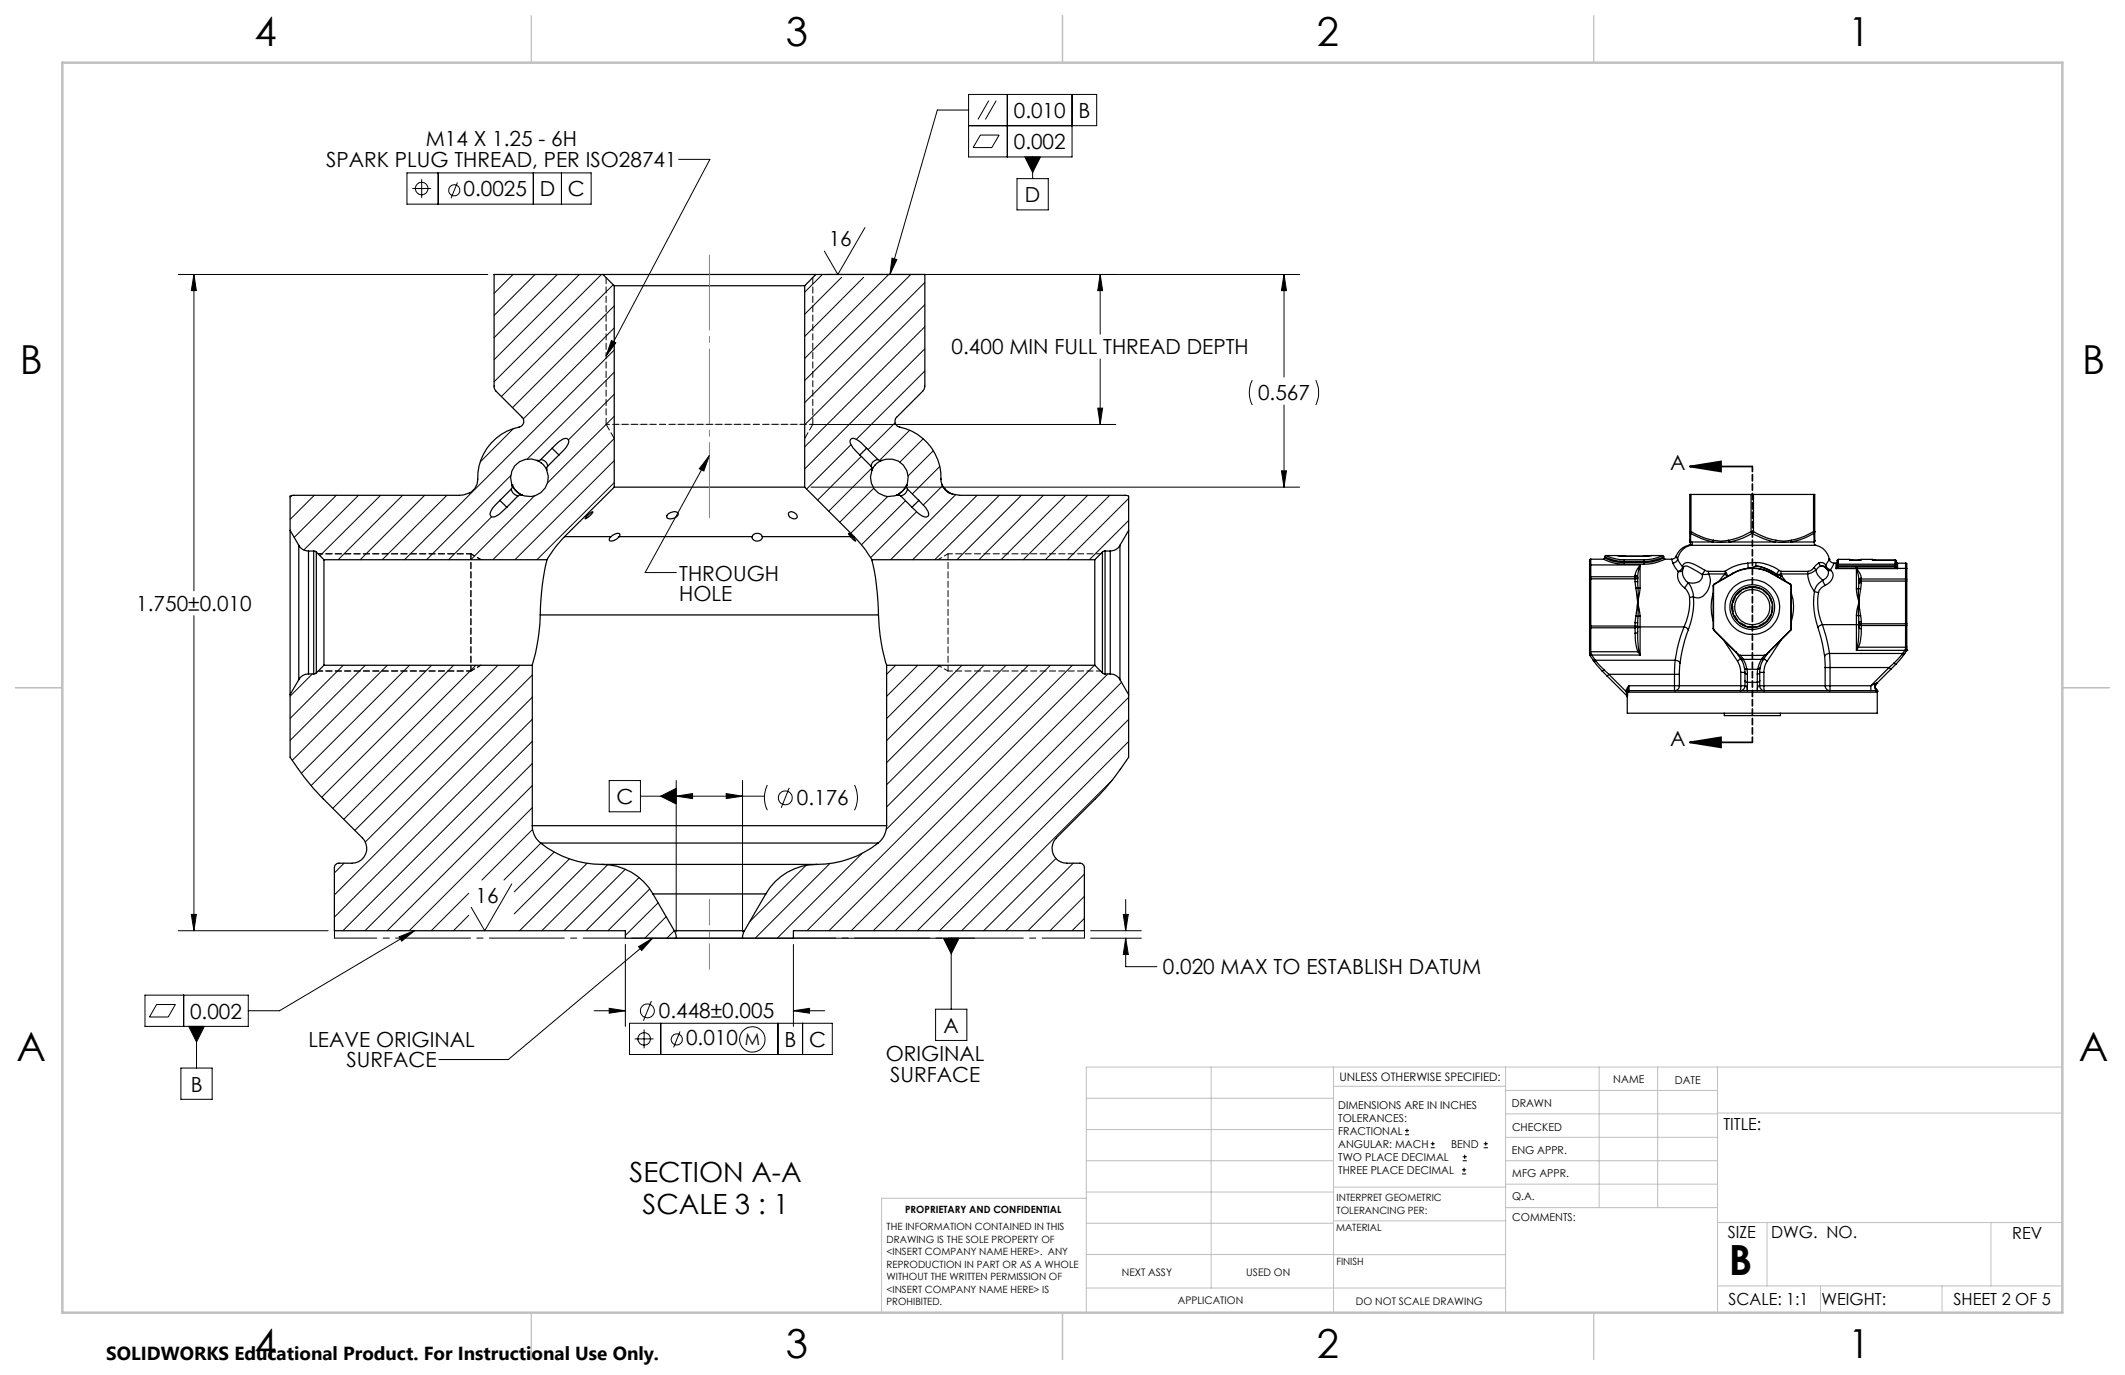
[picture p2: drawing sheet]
<svg xmlns="http://www.w3.org/2000/svg" width="432mm" height="279mm" viewBox="0 0 432 279" stroke-linecap="round" stroke-linejoin="round" font-family="sans-serif">
<g fill="none" stroke="#000" stroke-width=".25">
<path d="M122.5 55.8h-22.1v22.9l.3 .7 5.4 5.4a1.17 1.17 0 0 1 .3 1.2 1.17 1.17 0 0 1-.9 .8 10.5 10.5 0 0 0-8.4 10.6 3.4 3.4 0 0 1-3.8 3.2l-34 .1-.4 .1v7M122.5 55.8h43.3M122.5 55.8l2.3 2.3M124.8 58.1h38.7M124.8 58.1v40.9M163.5 58.1v40.9M165.8 55.8h22.1v22.9l-.3 .7-5.4 5.4a1.17 1.17 0 0 0-.3 1.2 1.17 1.17 0 0 0 .9 .8 10.5 10.5 0 0 1 8.4 10.6M165.8 55.8l-2.3 2.3M103.9 99.4a1.59 1.59 0 0 0 1.4 1.4M103.9 99.4l-2.3 2.3M104.1 98.6a4.1 4.1 0 0 0 2 2l-.4-.1M104.1 98.6v.3"/>
<path d="M104.1 98.6v.5l-.2 .3M104.1 98.6h.1M104.1 98.7l.1 .1M104.2 99a4.7 4.7 0 0 0 1.9 1.6M109.5 93.6h-.4a4 4 0 0 1 2 1.9v-.4M109.9 93.4l-.5 .2a4 4 0 0 0-5.6 3.4l.3 1.6M109.9 93.4a1.5 1.5 0 0 1 1.4 1.4M111.3 94.8l-.2 .6a3.9 3.9 0 0 1-.7 4.3 3.9 3.9 0 0 1-4.3 .9M112.2 91.1l1.4 1.4M112.2 91.1l.1-.1a5 5 0 0 1 2.7-1.9l.5 .3a1.37 1.37 0 0 1-.5 1.5l-1.4 1.6M112.2 91.1l-2.3 2.3M113.6 92.5l-2.3 2.3"/>
<path d="M124.8 99h38.7M124.8 99l-10.1 10M163.5 99l10.1 10M174.7 92.5l2.3 2.3M176.1 91.1l-1.4 1.4M176.1 91.1a4.6 4.6 0 0 0-2.9-2h-.2a.73 .73 0 0 0-.1 1.1l.4 .8 1.4 1.5M176.1 91.1l2.3 2.3M177 94.8l.2 .4a4.1 4.1 0 0 0 3.1 5.7l1.9-.3M178.4 93.4a1.45 1.45 0 0 0-1.4 1.4M178.4 93.4l.6 .2a3.9 3.9 0 0 1 4.3 .7 3.9 3.9 0 0 1 1 4.3M178.7 93.6h.5a3.4 3.4 0 0 0-2 1.9v-.5M184.1 98.9a4.6 4.6 0 0 1-1.9 1.7"/>
<path d="M184.2 98.9v-.3a3.9 3.9 0 0 1-2 2M184.3 98.6l-.1 .3 .2 .5M184.3 98.6h-.1M184.4 99.4a1.62 1.62 0 0 1-1.4 1.4M184.4 99.4l2.3 2.3M191.2 97.4a3.1 3.1 0 0 0 1.7 2.8M191.2 97.4h.1M191.4 98.4l.7 1M192 99.3l.1 .1M192.1 99.4l.8 .8M192.5 99.9l1.1 .5M58.9 107.8v33.3"/>
<path d="M58.9 107.8l1.8 3M60.7 110.8a2.23 2.23 0 0 0 2 1.2M60.7 110.8v27.3M62.7 112v24.9M62.7 112h1M63.7 112l.6 .2M63.7 112v24.9M64.3 112.2v24.5M64.3 112.2l1.5 1.5M65.8 113.7v21.5M65.8 113.7h45.3M101.6 101.7l1.4 1.4"/>
<path d="M101.6 101.7a4.6 4.6 0 0 0-2 2.9l.2 .3a.88 .88 0 0 0 1 0l.7-.4 1.5-1.4M105.3 100.8l-2.3 2.3M106.1 100.6l-.4-.1-.4 .3M111.1 113.7a51.5 51.5 0 0 0-1.3 11.3M114.7 109h9.4M114.7 109a23.4 23.4 0 0 0-3.6 4.7M119.5 104.6l.9-.6a2.44 2.44 0 0 1-1.5 1.4zM124.1 109l-.3 .5v.3a1.72 1.72 0 0 0 2-.8M124.1 109l.8-.5a.7 .7 0 0 1 1.1 .1l-.2 .4M125.8 109h27M135.8 104.4l.4-.2a1.06 1.06 0 0 1 1.6 .2 1.56 1.56 0 0 1-2.3 .8v-.4zM152.8 109a1.05 1.05 0 0 0 1.1 1 1.05 1.05 0 0 0 1-1"/>
<path d="M152.8 109a1.14 1.14 0 0 1 1.1-.6 1.14 1.14 0 0 1 1 .6M154.9 109h17.9M160.3 104.1a1.16 1.16 0 0 1 1.7 1 1.01 1.01 0 0 1-1.2 .1 1.01 1.01 0 0 1-.5-1.1zM172.8 109l1 1-.6-1M172.8 109l-.4-.6 .8 .6M173.2 109h.4M173.6 109a23.4 23.4 0 0 1 3.6 4.7M177.2 113.7a47.2 47.2 0 0 1 1.3 11.3M177.2 113.7h45.3M182.2 100.6h.5M182.2 100.6h.5l.3 .2M183 100.8l2.3 2.3"/>
<path d="M186.7 101.7l-1.4 1.4M186.7 101.7h.1a4.9 4.9 0 0 1 1.9 2.9l-.1 .3a.91 .91 0 0 1-1.1 0l-.6-.4-1.6-1.4M192.9 100.2l2.1 .4 34 .1 .3 .1v7M222.5 113.7v21.5M224 112.2v24.5M224 112.2l-1.5 1.5M224.5 112l-.5 .2M224.5 112v24.9M224.5 112h1.1M225.6 112v24.9M227.6 110.8a2.23 2.23 0 0 1-2 1.2M227.6 110.8v27.3"/>
<path d="M229.3 107.8v33.3M229.3 107.8l-1.7 3M323 117.6h.3M323 117.2v.4M323 114.9v2.3M323 117.6v9.6M323.3 113.6l-.3 .1v1.2M323.3 117.2h-.3M323.3 117.2v.4M323.3 114.8l-.3 .1M323.3 113.6v1.2M323.3 113.6h2.5"/>
<path d="M323.3 114.8h10M323.3 114.8v2.4M323.3 117.6v9.6M323.3 117.6h8.9M323.3 117.2h8.9M325.8 113.6l.1 .1a10.1 10.1 0 0 0 4.2 1M326.1 113.1v.3M326.1 113.4l-.3 .2M326.1 113.1v.1a9.6 9.6 0 0 0 4 .9M326.1 113.4a9.1 9.1 0 0 0 4 .9M326.3 112.9l-.2 .2M326.3 112.9h.1a7.7 7.7 0 0 0 3.7 .8"/>
<path d="M326.3 112.9h2.3M328.6 112.9l1.5 .1zM329.8 113h.3M330.1 113.7v.4M330.1 114.3v.4M330.1 113h.1M330.1 113h4.1M330.1 114.7h4M330.1 114.1v.2M330.1 113.7h4M330.1 114.1h4M330.1 114.3h4"/>
<path d="M332.2 118.2l.2 1.4M332.2 118.2h.6M332.2 117.2h.3a.23 .23 0 0 1 .2 .1 .23 .23 0 0 1 0 .3h-.5M332.2 117.2v.4M332.2 116.9l.4 .1 .2 .3M332.2 116.9v.3M332.2 117.6v.6M332.4 119.6l.4 2.8M332.8 119.5v2.9M332.8 119.5h.5M332.8 119.5l-.4 .1M333.3 119.5l-.5 2.9"/>
<path d="M333.3 114.8v4.7M333.3 114.8a4.1 4.1 0 0 0-1.1 2.1M333.3 114.8a9.3 9.3 0 0 0-.5 4.7M334.1 113.7v.4M334.1 114.3v.4M334.1 113h.1M334.1 114.1v.2M335.6 112.9l-1.6 .1M335.6 112.9l-1.5 .1M335.6 112.9h2.2M337.8 112.9l.3 .2M337.8 112.9h-.1a8.5 8.5 0 0 1-3.6 .8"/>
<path d="M338.1 113.1v.3M338.1 113.4l.2 .2M338.1 113.1l-.1 .1a9.5 9.5 0 0 1-3.9 .9M338.1 113.4a8.4 8.4 0 0 1-4 .9M338.3 113.6l-.1 .1a10 10 0 0 1-4.1 1M338.3 113.6h1.4M339.7 113.7l.2 .7M339.9 114.4l1.1 1.7M340.6 113l-.3 .4-.6 .2M340.6 113l.3 .7M340.9 113.7l1 1.4M340.9 113.7a1.01 1.01 0 0 1-1 .7"/>
<path d="M341 116.1a2.86 2.86 0 0 0 1.3 3.4M341.9 115.1a1.16 1.16 0 0 1 1.7-.7l2.8 1.5M341.9 115.1a1.29 1.29 0 0 1-.9 1M341.9 115.1l.1 .4M341.9 115.9l-.4 .2h-.5M342.3 119.5l.8 1.1 .2 .8M342.9 118.4a4.1 4.1 0 0 1 1.2 2.8M342.9 118.4l-.6 1.1M343.2 110.8a3.5 3.5 0 0 0-2.6 2.2M343.2 110.8h.4M343.4 109.8v.4M343.4 108h.2"/>
<path d="M343.4 108l.2 .4M343.4 108v1.8M343.4 109.8l.1 .3M343.4 110.2a.38 .38 0 0 1-.2 .6M343.5 110.1h.2M343.5 110.1l-.1 .1M343.6 110.8a3.4 3.4 0 0 0-2.7 2.9M343.6 108.4a13.9 13.9 0 0 0 4.6 1.7M343.6 108.4l-.1 1.7M343.6 110.8h25.4M343.6 108l2.9 1.4 1.7 .4M343.6 108v.4"/>
<path d="M343.6 100.5h-.2v7.5M343.6 100.5h12.2M343.6 100.5v7.5M343.7 110.1a.4 .4 0 0 1-.1 .7M343.7 110.1h4.5M345.9 116.7l-2.6-1.5a.75 .75 0 0 0-.9-.2 .75 .75 0 0 0-.5 .7 2.5 2.5 0 0 0 1 2.7M345.9 116.7a1.44 1.44 0 0 1-1.7 1.8l-1.3-.1M346.4 115.9l.7 .2M346.4 115.9l-.5 .8M347.1 116.1h3.4M347.1 116.1l.1 .5M347.2 116.6a3.7 3.7 0 0 1-1.8 4.9h-.8l-.5-.3"/>
<path d="M347.2 116.6h3.4M347.2 116.6l-1.3 .1M348.1 119.1h.1M348.1 119.1v8.6M348.2 109.8a6.9 6.9 0 0 0 3.1 0M348.2 109.8v.3M348.2 110.1h3.2M348.2 119.1v8.6M348.4 118.6l-.3 .5M348.4 118.6v.1M348.4 118.7l-.2 .4M350.5 116.1l.1 .5"/>
<path d="M350.5 116.1l.4 .5 .1 .5M350.6 116.6l-1.3 1.5M350.6 116.6l.3 .6M351.3 109.8l.1 .3M351.4 110.1h9.4M352.1 116.5v.1M352.1 116.5a7.9 7.9 0 0 1 7.9 0M352.1 116.5l-3.7 2.1M352.1 116.6a7.8 7.8 0 0 1 7.9 0M352.1 116.6l-3.7 2.1M355.1 114.4l.1 1.1 1.6-.5M355.1 114.4a9.2 9.2 0 0 0-4.6 1.7"/>
<path d="M355.8 108h.5M355.8 100.5h.5M355.8 108l.3 .4M355.8 108a13 13 0 0 1-4.5 1.8M355.8 100.5v7.5M356.1 108.4a13.3 13.3 0 0 1-4.7 1.7M356.1 108.4l.4 .3a14.8 14.8 0 0 0 4.3 1.4M356.3 108l-.2 .4M356.3 108l2.9 1.4 1.7 .4M356.3 100.5v7.5M356.3 100.5h12.2M356.8 114.3l-1.7 .1"/>
<path d="M356.8 114.3v.7M356.8 114.3a8.9 8.9 0 0 1 4.8 1.6M356.8 115l2.4 .7 1.9 1.1M356.8 115a8.6 8.6 0 0 1 4.3 1.8M360 116.6l3.7 2.1M360 116.5v.1M360 116.5l3.7 2.1M360.8 110.1h3.2M360.9 109.8l-.1 .3M360.9 109.8a6.9 6.9 0 0 0 3.1 0M361.1 116.8h.1M361.1 116.8l.9 .2"/>
<path d="M361.1 116.8l.2 .4M361.6 115.9l-.4 .4-.1 .5M361.6 115.9l.4 .2M361.9 116.6h5.4M361.9 116.6l-.8 .2M361.9 116.6l.1 .4M362 116.1h5.4M362 116.1l-.1 .5M362 117h.1M362 117l-.3 .4M362 117l.8 1.1M363.7 118.7l.2 .4"/>
<path d="M363.7 118.6v.1M363.7 118.6l.3 .5M363.9 119.1h.1M363.9 119.1v8.6M364 110.1h4.6M364 109.8v.3M364 119.1v8.6M367.3 116.6l.4 1.9 1 1.7M367.4 116.1l-.1 .5M368.5 108a13 13 0 0 1-4.5 1.8M368.5 108l.1 .4M368.5 108h.3"/>
<path d="M368.5 100.5h.3v7.5M368.5 100.5v7.5M368.6 108.4a13.5 13.5 0 0 1-4.6 1.7M368.6 108.4v1.7M368.6 115.3l-.6 .6-.6 .2M368.6 115.3l.4 .5M368.6 110.1l.1 .1M368.7 110.2a.41 .41 0 0 0 .3 .6M368.8 109.8l-.1 .4M368.8 108l-.2 .4M368.8 108v1.8M368.8 109.8l-.2 .3"/>
<path d="M369 110.8a3.4 3.4 0 0 1 2.7 2.8M369 115.8l-.8 .5-.9 .3M369 115.8a2.43 2.43 0 0 0 1.4 2.1M369.6 114.4a1.09 1.09 0 0 1 1.4 .4M369.6 114.4l-1 .9M369.6 114.4l.3 .6M369.9 115a1.45 1.45 0 0 1 1.6 1.3 1.45 1.45 0 0 1-1.1 1.6M369.9 115l-.9 .8M369.9 115a.76 .76 0 0 1 1.1 .4M370.4 117.9l-1.1 1-.6 1.3M370.4 117.9l.4 1.1M370.8 119a1.92 1.92 0 0 0-1.3 1.4"/>
<path d="M371 114.8a1.34 1.34 0 0 0 .9 1M371 114.8l.1 .6M371.1 115.4l.1 .1M371.1 115.5l.3 .2 .5 .1M371.4 115.8l.2 .2 .5-.1M371.7 113.6h.1M371.7 113.6l-.7 1.2M371.7 113.6l.3 .6 .7 .2M371.9 115.8l.2 .1M372.1 115.9a1.78 1.78 0 0 1-.7 2.7l-.6 .4M372.7 114.4l-.8 1.4M372.7 114.4h.4"/>
<path d="M373.1 114.4v1.1M373.3 114.2l-.2 .2M373.3 114.9l.3 .1M373.3 115.1l.3 .1M373.3 115.1l-.2 .4M373.3 114.9v.2M373.6 113.7l-.3 .2v1M373.6 114.7v.3M373.6 114.7l-.3 .2M373.6 115.2l-.5 .3M373.6 113.7v1M373.6 113.7h2.2"/>
<path d="M373.6 114.7h11.5M373.6 115h11.5M373.6 115v.2M373.6 115.2h11.5M375.8 113.7l.5 .1M375.8 113.7l.2 .1M375.8 113.7h.1M376.3 113.8h.1M376.3 113.8h1.4M377.2 119.7l.5 2.7M377.2 115.5v4.2M377.2 115.5h.1"/>
<path d="M377.2 115.5l.4 1.2 .1 1.2M377.2 115.2h.1M377.2 115.2v.3M377.2 115.2v.2M377.2 115.4v.1M377.2 115.4h.1M377.3 115.5a3.6 3.6 0 0 1 .9 2M377.3 115.4v.1M377.6 119.6l-.4 .1M377.6 119.6l.1 2.8M377.6 119.6l.5 .1M377.7 113.8h.1"/>
<path d="M377.7 118.4h.5M377.7 117.9l-.1 1.7M378.1 119.7l-.4 2.7M378.2 113.7l-.5 .1M378.2 113.7l-.2 .1M378.2 113.7h.1M378.2 113.7h2.2M378.2 118.4l-.1 1.3M378.2 117.7h-.2a.21 .21 0 0 0-.2 .1 .21 .21 0 0 0 .1 .3h.3M378.2 117.7v.4M378.2 117.5h-.3l-.2 .4M378.2 117.5v.2"/>
<path d="M378.2 118.1v.3M378.2 118.1h9M378.2 117.7h9M380.4 113.7l.5 .1M380.4 113.7l.2 .1M380.4 113.7h.1M380.9 113.8h.1M380.9 113.8h4.2M385.1 113.8l.2 .2v.9M385.1 114.7v.3M385.1 114.7l.2 .2M385.1 115.2h.1"/>
<path d="M385.1 115.2l.4 .3M385.1 113.8v.9M385.1 113.8h.1M385.1 115v.2M385.3 114.9l-.2 .1M385.3 115.1l-.2 .1M385.3 115.1l.2 .4M385.3 114.3l.3 .2M385.3 114.9v.2M385.3 114.4h1.9M385.5 115.5h.1M385.5 114.5h.1"/>
<path d="M385.6 114.5v1M385.6 115.5h.1M387.2 114.4l.3 .1v1M387.2 118.1h.3M387.2 117.7v.4M387.2 117.7h.3M387.2 115.5h.3M387.2 114.4v1.1M387.2 115.5h-14.1M387.2 115.5v2.2M387.2 118.1v8.7M387.5 117.7v.4"/>
<path d="M387.5 115.5v2.2M387.5 118.1v8.7M60.7 138.1l-1.8 3M62.7 136.9a2.23 2.23 0 0 0-2 1.2M62.7 136.9h1M64.3 136.7l-.6 .2M65.8 135.2h42.4M65.8 135.2l-1.5 1.5M108.2 135.2v32.6M109.8 125h68.7M109.8 125a41 41 0 0 1-1.6 10.2M178.5 125a36.4 36.4 0 0 0 1.7 10.2"/>
<path d="M180.2 135.2h42.3M180.2 135.2v32.6M222.5 135.2l1.5 1.5M224 136.7l.5 .2M224.5 136.9h1.1M225.6 136.9a2.23 2.23 0 0 1 2 1.2M227.6 138.1l1.7 3M323 127.2h.3M323 127.5l.3 .1M323 127.2v.3M323 132.4h.3M323 132.9h.3"/>
<path d="M323 132.4v.5M323 133.1h.4M323 133v.1M323 132.9v.1M323 133.1h.1M323 127.5v4.9M323 133.1l.7 1.1M323.3 127.2v.4M323.3 132.9l.1 .2M323.3 132.4v.5M323.3 132.9l-.3 .1M323.3 127.2h8.9"/>
<path d="M323.3 127.6v4.8M323.3 127.6h8.9M323.3 132.4h9.5M323.4 133.1l.8 1.1M323.4 133.1h9.9M323.7 134.2h.5M323.7 134.2l.2 .2M323.9 134.4l1.7 2M324.2 134.2l.1 .1M324.2 134.2h16.2M324.3 134.3l-.4 .1M324.3 134.3l1.6 1.8"/>
<path d="M325.6 136.4l1 1M325.9 136.1l-.3 .3M325.9 136.1l1 .9M326.6 137.4l4 4M326.9 137l-.3 .4M326.9 137h13.4M326.9 137l3.5 3.5M331 139.3l.1 1M331 139.3l-.3 1.1M331 139.3l-.6 1.1M331 139.3h9.3M332.2 127.2h.6l-.2 .3-.4 .1"/>
<path d="M332.2 127.2v.4M332.2 126.5h.6M332.2 128.7l.2 1.8 .4 1.9M332.2 126.5v.7M332.2 127.6v1.1M332.4 125.2l.4 .1M332.4 125.2l-.2 1.3M332.8 122.4l-.4 2.8M332.8 122.4v2.9M332.8 122.4l.5 2.8M332.8 128.3l-.2 .3-.4 .1M332.8 128.3v1.6l.3 2.5"/>
<path d="M332.8 126.5v1.8M332.8 125.3v1.2M332.8 132.4l.5 .7M333.1 132.4h-.3M333.1 132.4l.2 .7M333.3 125.2l-.5 .1M333.3 125.2v2.2M333.3 127.4l-.5 .1v.2M333.3 127.4h8.9M333.3 127.4v5.7M340.3 137h.9M340.3 139.3v1"/>
<path d="M340.3 139.3h.9M340.3 137v2.3M340.4 134.2a1.07 1.07 0 0 1 1 .5M340.4 134.2l-.1 2.8M341.2 139.3h12.5M341.2 139.3a.96 .96 0 0 1-.9 1M341.2 137v2.3M341.4 134.7l-.2 2.3M342.2 127.4l.5 .2 .4 .4M342.2 127.4l-1.1 3.3-.7 3.5M343.1 128l-.8 2.1-.9 4.6M343.3 121.4a11.8 11.8 0 0 1-1.1 6"/>
<path d="M344.1 121.2a14.7 14.7 0 0 1-1 6.8M344.1 121.2l-.8 .2M348.1 127.7h.1M348.1 127.7l.2 .4M348.1 120.5l-.2 .7a9.7 9.7 0 0 0 .2 5M348.2 127.7l.1 .4M348.3 128.1l4.4 4.4M348.3 128.1h.1M350.2 130l2.9 4.3M352.7 132.5l.4 .5M352.7 132.5l.4 .4M352.7 132.5h.1"/>
<path d="M353.1 134.3a4.4 4.4 0 0 1 .6 2.3M353.1 133h.1M353.1 132.9h.1M353.1 133l.1 .2M353.1 132.9l.1 .1M353.2 133l.4 .2M353.2 133.2h.4M353.2 133.2l.5 .6M353.6 133.2h4.9M353.7 133.8h.4M353.7 133.8l.1 .2M353.7 133.8l-.6 .5"/>
<path d="M353.7 133.2l.4 .6M353.7 139.3l-.1 1a.96 .96 0 0 0 1-1M353.7 136.6h.9M353.7 139.3h.9M353.7 136.6v2.7M353.8 134h.4M353.8 134l.5 .9 .2 .8M354.1 133.8l.1 .2M354.2 134l.5 1 .3 1M354.2 134h3.7M354.5 135.7l.5 .3M354.5 135.7l.1 .9"/>
<path d="M354.6 136.6l.2 .3 .3 .1M354.6 138.3l.1 .2 .4 .1M354.6 138.3v1M354.6 136.6v1.7M355 136l.1 1M355 136h2.2M355.1 138.6v1.7l-.1-.1a.57 .57 0 0 0-.4-.9M355.1 138.6h2M355.1 137v1.6M357.1 138.6v1.7v-.1a.65 .65 0 0 1 .4-.9h.1M357.1 137v1.6M357.2 136l-.1 1"/>
<path d="M357.6 136.6l-.2 .3-.3 .1M357.6 138.3l-.2 .2-.3 .1M357.6 139.3a.96 .96 0 0 0 1 1l-.2-1M357.6 138.3v1M357.6 136.6h.8M357.6 139.3h.8M357.6 136.6v1.7M357.6 135.7l-.1 .2-.3 .1M357.6 135.7v.9M357.9 134h.5M357.9 134l-.7 2M358.1 133.8h.4"/>
<path d="M358.1 133.8l-.2 .2M358.4 134l-.5 .8-.3 .9M358.4 139.3h12.5M358.4 136.6v2.7M358.5 133.8l-.1 .2M358.5 133.8l.6 .5M358.5 133.2h.4M358.5 133.2h.1M358.5 133.2l-.4 .6M358.9 133.2l-.4 .6M358.9 133l-.4 .2M359 132.9l.1 .1"/>
<path d="M359 132.9l-.1 .1M359.1 133h-.2M359.1 133l-.2 .2M359.1 134.3a4.2 4.2 0 0 0-.7 2.3M359.4 132.5l-.4 .4M359.4 132.5h.1M359.4 132.5l-.3 .5M361.9 130l-2.8 4.3M363.8 128.1h.1M363.8 128.1l-4.4 4.4M363.9 128.1l-4.5 4.4M363.9 127.7l-.1 .4"/>
<path d="M363.9 127.7h.1M364 127.7l-.1 .4M364 120.5a8.9 8.9 0 0 1 0 5.7M368.7 120.2a15.6 15.6 0 0 0 .7 7.3M368.7 120.2l.8 .2M369.4 127.5l.9 3.5 .5 2.3M369.5 120.4a10.9 10.9 0 0 0 .8 6.5M370.3 126.9l-.6 .2-.3 .4M370.3 126.9l.7 2.3 .8 3.6M370.3 126.9h6.9M370.8 133.3l.1 2.3M370.9 139.3a.86 .86 0 0 0 1 1v-1"/>
<path d="M370.9 135.6h1M370.9 139.3h1M370.9 135.6v3.7M371.8 132.8a.97 .97 0 0 0-1 .5M371.8 132.8l.1 2.8M371.8 132.8h14.8M371.9 135.6h12M371.9 139.3h8.3M371.9 135.6v3.7M377.2 125.1h.4M377.2 125.1v1.8M377.2 126.9l.4 .1 .1 .2"/>
<path d="M377.2 126.9v5.3M377.2 132.2h9.9M377.4 131.4l.2 .1M377.4 131.4l-.2 .8M377.6 131.5h9.6M377.6 131.5l-.4 .7M377.6 125.1l.1 1.3M377.7 122.4l-.5 2.7M377.7 122.4l-.1 2.7M377.7 122.4l.4 2.7M377.7 126.4h.5M377.7 127.4l.2 .3 .3 .1"/>
<path d="M377.7 127.4v2l-.3 2M377.7 126.4v1M378.1 125.1h-.5M378.1 125.1l.1 1.3M378.2 126.8h-.5l.2 .2 .3 .1M378.2 126.8v.3M378.2 127.8l-.1 2.2-.5 1.5M378.2 126.4v.4M378.2 127.1v.7M378.2 126.8h9M378.2 127.1h9M380.2 139.3v1"/>
<path d="M381 139l-.8 .3M381 139v.7l.2 .5M381.4 138.9a1.02 1.02 0 0 0 0 1.4M381.4 138.9l-.4 .1M381.4 138.9a.94 .94 0 0 0 0 1.4M381.4 138.9h.1M383.9 135.6l.3 .4M383.9 135.6l-3.7 3.7M384.2 136l-2.8 2.9M384.9 134.7l-1 .9M384.9 134.7l.3 .3M385.2 135l-1 1"/>
<path d="M386.5 133l-1.6 1.7M386.5 133h.4M386.6 132.8h.4M386.6 132.8l-.1 .2M386.9 133l-1.7 2M387 132.8l-.1 .2M387.1 132.2h.4M387.1 132.2l-.5 .6M387.2 126.8h.3M387.2 126.8v.3M387.2 131.5v.5M387.2 132l-.1 .2"/>
<path d="M387.2 132h.3M387.2 127.1v4.4M387.5 127l-.3 .1M387.5 126.8v.2M387.5 131.4l-.3 .1M387.5 131.9l-.3 .1M387.5 131.4v.5M387.5 131.9v.1M387.5 132v.2M387.5 132.2h.1M387.5 127v4.4M387.5 132.2l-.5 .6"/>
<path d="M58.9 141.1v12.8a54.2 54.2 0 0 0 6.8 8.4l8 8a3 3 0 0 1 .6 3.2 3 3 0 0 1-2.8 1.9h-2.6a.97 .97 0 0 0-1 .9v12.8h59.2v1.5h10.3M229.3 141.1v12.8a49.2 49.2 0 0 1-6.7 8.4l-8 8a3 3 0 0 0-.6 3.3 3 3 0 0 0 2.8 1.8h2.6a.97 .97 0 0 1 .9 .9v12.8h-59.1v1.5h-10.3M330.4 140.5l.2 .9M330.4 140.5h.3M330.4 140.4h.3M330.4 140.4v.1M330.6 141.4l.1 .2M330.7 141.6h.1M330.7 140.4l.1 .3M330.7 140.5v1.1M330.7 140.4v.1M330.8 140.7h50.6"/>
<path d="M331.1 140.3l-.3 .4M331.1 140.3h50M350.4 144.9v.5h11.4v-.5M381.1 140.3l.3 .4M381.2 140.2l-.1 .1M381.2 140.2v.1M381.2 140.3l.2 .2M381.2 140.3h.2M381.4 140.3l.1 .2M381.4 140.3v.2M381.4 140.3h.1M381.4 140.5v.2"/>
<path d="M381.4 140.5h.1M381.5 140.5v4.4h-50.8v-3.3M381.5 140.5h.1M108.2 167.8h72M108.2 167.8a4.4 4.4 0 0 0 1.7 3.5M109.9 171.3a20.2 20.2 0 0 0 12.4 4.3M109.9 171.3h68.5M122.3 175.6a11.8 11.8 0 0 1 10.4 6M122.3 175.6h43.7M166 175.6a11.8 11.8 0 0 0-10.4 6M178.4 171.3a20.2 20.2 0 0 1-12.4 4.3M180.2 167.8a4.6 4.6 0 0 1-1.8 3.5"/>
<path d="M132.7 181.6h22.9M132.7 181.6l4.3 7.5M137 189.1l.3 .8 .1 .7M137 189.1h14.3M137.4 190.6h13.5M151.3 189.1l-.4 .9v.6M155.6 181.6l-4.3 7.5"/>
<circle cx="356.1" cy="123.4" r="4.5"/>
<circle cx="356.1" cy="123.4" r="4.2"/>
<circle cx="356.1" cy="123.4" r="4.1"/>
<circle cx="356.1" cy="123.4" r="5.6"/>
<circle cx="356.1" cy="123.4" r="3.6"/>
</g>
<g fill="none" stroke="#000" stroke-width=".2">
<path d="M204.7 19.2v12.7M217.8 19.2v12.7h-21v-12.7h26v6.3h-26M82.7 35.1h37.4v6.4h-37.4zM83.8 38.3h3.8M85.7 36.4v3.8M89 35.1v6.4M93 37.1l-1.3 3.2M108.4 35.1v6.4M114.1 35.1v6.4M137.9 32.4h6.4l-21.1 40M196.8 22.4h-6.3l-9.7 33.4M199.2 27.4h3.8l-1.5 2.6h-3.8z"/>
<path d="M200.9 20.5l-2.2 3.8M202.4 20.5l-2.2 3.8M206.7 36.3h6.3v6.4h-6.3zM208.2 31.9h3.2l-1.6 3.2zM209.8 31.9v4.4M36.2 55.8h62.9M39.4 55.8l.5 3.3h-1zM39.4 55.8v64.3M104.2 55.8l-3.8 3.8M108.7 55.8l-8.3 8.3M113.2 55.8l-12.8 12.8M117.7 55.8l-17.3 17.3"/>
<path d="M122.2 55.8l-21.8 21.8M124.6 57.9l-22.7 22.7M167 55.9l-3.5 3.5M167.9 55.8h96.2M171 56.3l-7.5 7.6M175.5 56.3l-12 12.1M175.8 46.2l-5.5 9.6-2.8-4.8M180.6 55.8l-17.1 17M181.3 52.5l.9 .2-1.4 3.1zM185.1 55.8l-21.6 21.5M187.9 57.4l-24.4 24.4M223.6 55.8v12.1"/>
<path d="M223.6 55.8l.4 3.3h-.9zM260.9 55.8v20.8M260.9 55.8l.5 3.3h-1zM124.2 69.2l.9 .5-1.9 2.7zM124.8 71.1l-42.6 42.6M124.8 62.2l-20.7 20.6M124.8 66.6l-18.5 18.5M124.8 75.6l-17.7 17.7M187.9 61.9l-24.4 24.4M187.9 66.4l-24.4 24.4M187.9 70.9l-24.4 24.4M187.9 75.4l-13.9 13.9"/>
<path d="M223.6 73v13.3M254.5 77.3a5.6 5.6 0 0 0 0 5M267.4 77.3a5.9 5.9 0 0 1 0 5M103.8 96.6l-17.1 17.1M104.4 87.1l-6.8 6.8M124.8 80.1l-9.3 9.3M124.8 84.6l-13.6 13.6M124.8 89.1l-24.6 24.6M124.8 93.6l-20.2 20.1M124.8 98.1l-15.7 15.6M144.1 92.6l-13 23.7h6.3M144.1 92.6l-1.1 3.1-.9-.5z"/>
<path d="M164.8 86.3h61.9M164.8 99h99.3M172.9 90.3l-9 9.1M175 92.7l-8.9 8.9M177.2 95.1l-8.8 8.8M177.6 99.2l-7 6.9M181.9 85.9l-5.5 5.5M184.9 87.4l-6.2 6.2M187.6 89.1l-4.8 4.8M189.7 91.6l-5.2 5.1M191 94.8l-5.6 5.6M191.5 98.7l-3.9 3.9"/>
<path d="M223.1 82.9h.9l-.4 3.4zM260.4 95.7h1l-.5 3.3zM260.9 82.3v16.7M59.3 100.7l-.4 .4M63.9 100.6l-5 5M68.3 100.6l-8.5 8.6M72.8 100.6l-11.1 11.2M77.3 100.6l-12.3 12.3M81.8 100.6l-13.1 13.1M86.3 100.6l-13.1 13.1M90.8 100.6l-13.1 13.1M99.9 105l-8.7 8.7"/>
<path d="M108.7 100.7l-13 13M180.4 100.9l-7.5 7.5M184 101.7l-9 9M186.3 104l-9.4 9.3M194.2 100.5l-13.2 13.2M198.5 100.6l-13 13.1M203.1 100.6l-13.2 13.1M207.5 100.6l-13 13.1M212 100.6l-13.1 13.1M216.5 100.6l-13.1 13.1M221 100.6l-13.1 13.1M225.5 100.6l-13.1 13.1"/>
<path d="M229.3 101.3l-12.4 12.4M229.3 105.8l-7.9 7.9M39.4 125.1v64M63.5 136.9l-4.6 4.6M69.7 135.2l-10.8 10.8M74.2 135.2l-15.3 15.3M78.7 135.2l-19.3 19.3M83.2 135.2l-22 21.9M87.7 135.2l-24.5 24.4M92.2 135.2l-26.8 26.8M96.7 135.2l-29.1 29.1M101.2 135.2l-31.4 31.3"/>
<path d="M105.7 135.2l-33.6 33.5M108.2 137.2l-34 33.9M182 135.2l-1.8 1.8M186.5 135.2l-6.3 6.3M191 135.2l-10.8 10.8M195.5 135.2l-15.3 15.3M200 135.2l-19.8 19.8M204.4 135.2l-24.2 24.3M209 135.2l-28.8 28.8M213.4 135.2l-33.3 33.3M217.9 135.2l-53.9 53.9M222.4 135.2l-53.9 53.9"/>
<path d="M225.1 136.9l-52.1 52.2M227.9 138.6l-50.5 50.5M108.2 146.2l-40.3 40.2M108.2 155.2l-34 33.9M108.2 159.6l-29.5 29.5M108.2 141.7l-40.3 40.2M108.2 150.6l-38.5 38.5M123.8 158.6h6.3v6.4h-6.3zM137.4 158.6v30.8M150.9 158.6v30.8M155.9 159.5a5.7 5.7 0 0 0 0 5.1M173.6 159.5a5.7 5.7 0 0 1 0 5.1"/>
<path d="M226 158.5l-30.6 30.6M229.3 141.7l-47.4 47.4M229.3 146.2l-42.9 42.9M229.3 150.7l-38.4 38.4M69.9 175.4l-2 2M104 179.6l-5.5 9.5-2.8-4.7M108.2 164.1l-25.1 25M108.2 168.6l-10.3 10.2M109.9 171.3l-7.5 7.5M112.6 173.1l-8.1 8.1M115.7 174.5l-11.2 11.2M119.3 175.4l-13.7 13.7"/>
<path d="M123.5 175.7l-13.4 13.4M127.1 176.6l-12.5 12.5M129.9 178.3l-10.8 10.8M130.1 161.8h25.2M134.2 161.8l3.2-1.6v3.2zM137.4 161.8l3.3-.5v1zM147.6 161.3l3.3 .5-3.3 .5zM160.4 160.1l-1.7 4M163.8 175.9l-11.4 11.4M168.6 175.5l-15.1 15.1M175.2 173.4l-17.3 17.2M214.6 174.4l-14.7 14.7"/>
<path d="M218.1 175.4l-13.7 13.7M220.3 177.6l-11.4 11.5M36.2 189.1h30.5M38.9 185.8h1l-.5 3.3zM81.1 190.4l3.1-1.3-2.6 2.1zM84.2 189.1l-27.4 16.3h-6.4M95.2 181.5l-7.6 7.6M95.2 186l-3.1 3.1M127.1 191.9v16.7M128.3 190.6h69.7M129.8 192.4l2.8-1.8-2.2 2.5zM132 180.6l-8.5 8.5"/>
<path d="M132.6 190.6l-29.3 24.7h-14.1M133.7 183.4l-6.6 6.7M135.4 186.3l-4.4 4.3M137 189.1l-1.5 1.5M161.2 191.9v16.7M191.7 190.6h3.2l-1.6 3.2zM193.3 190.6v14.5M220.3 182.1l-6.9 7M220.3 186.6l-2.5 2.5M221.6 189.1h10.3M221.6 190.6h10.3M228.2 185.8h1.1l-.6 3.3z"/>
<path d="M228.7 190.6v5.8h6.4M228.7 182.8v6.3M228.7 190.6l.6 3.4h-1.1zM29.5 202.2h20.9v6.4h-20.9zM31.8 204.1h3.8l-1.4 2.6h-3.8zM36.8 217h6.3v6.4h-6.3zM37.3 202.2v6.4M38.3 208.6h3.2l-1.6 3.1zM39.9 208.6v8.4M120.7 205.4h6.4M123.8 204.9l3.3 .5-3.3 .5zM127.9 207.9h41.2v6.4h-41.2z"/>
<path d="M129 211.1h3.8M130.9 209.2v3.8M132.4 203.4l-1.7 4M134.3 207.9v6.4M138.2 209.6l-1.3 3.2M158.1 207.9v6.4M161.2 205.4l3.3-.5v1zM161.2 205.4h6.4M163.1 207.9v6.4M190.1 205.1h6.4v6.3h-6.4zM285.5 230.6h.8M285.5 229.7h.8"/>
<path d="M285.9 229.3v.9M290.7 233.2h.8M290.7 232.4h.8M291.1 232v.8M297.1 238.5h.8M297.1 237.7h.8M297.2 235.9h.9M297.2 235.1h.9M297.5 237.3v.8M297.6 234.6v.9M301.5 233.2h.8M301.5 232.4h.8"/>
<path d="M301.9 232v.8"/>
<circle cx="85.7" cy="38.3" r="1.27"/>
<circle cx="92.3" cy="38.7" r="1.13"/>
<circle cx="159.6" cy="162.1" r="1.42"/>
<circle cx="130.9" cy="211.1" r="1.26"/>
<circle cx="131.5" cy="205.4" r="1.42"/>
<circle cx="137.5" cy="211.2" r="1.13"/>
<circle cx="152.9" cy="211.2" r="2.58"/>
</g>
<path d="M343.4 94.8l6.3-1v2zM343.4 94.8h12.7M343.4 150.8l6.3-1v2.1zM343.4 150.8h12.7" fill="none" stroke="#000" stroke-width=".35"/>
<path d="M356.1 127.3a4 4 0 0 1-3.5-5.9 4 4 0 0 1 6.8-.2 4 4 0 0 1-3 6.1h-.3" fill="none" stroke="#000" stroke-width=".2" stroke-dasharray="1.3 .6" stroke-dashoffset=".6" stroke-linecap="butt"/>
<path d="M356.1 94.8v56" fill="none" stroke="#000" stroke-width=".35" stroke-dasharray="1.3 .6" stroke-dashoffset=".2"/>
<path d="M144.2 182.7v14.3" fill="none" stroke="#808080" stroke-width=".2" stroke-dasharray="15.2 1.3 1.3 1.3" stroke-dashoffset="10"/>
<path d="M144.2 51.7v53.6" fill="none" stroke="#808080" stroke-width=".2" stroke-dasharray="15.2 1.3 1.3 1.3" stroke-dashoffset="-.1"/>
<path d="M68 189.1v1.5M220.4 190.6v-1.5" fill="none" stroke="#000" stroke-width=".2" stroke-dasharray="15.2 1.3 1.3 1.3"/>
<path d="M68 190.6h59.1M161.2 190.6h59.2" fill="none" stroke="#000" stroke-width=".2" stroke-dasharray="15.2 1.3 1.3 1.3" stroke-dashoffset="6.6"/>
<path d="M124.8 86.2h38.7" fill="none" stroke="#c0c0c0" stroke-width=".2" stroke-dasharray="15.2 1.3 1.3 1.3" stroke-dashoffset="7.3"/>
<g fill="none" stroke="#c0c0c0" stroke-width=".2">
<path d="M246.1 216.8v44.9M271 216.8v49.9M305.9 216.8v49.9M324.9 216.8v28.6M336.8 216.8v28.6M349 216.8v49.9M419.1 216.8h-198.4v49.9M220.7 235.9h50.3M220.7 229.5h50.3M220.7 223.2h50.3M271 220.7h34.9M305.9 231.1h43.1"/>
<path d="M305.9 226.3h43.1M305.9 221.6h43.1M305.9 235.9h43.1M349 226.2h70.1M220.7 248.6h50.3M220.7 242.2h50.3M220.7 254.9h50.3M220.7 243.5h-41.6v23.2M271 255h34.9M271 248.1h35M271 241.2h35M305.9 240.6h43.1"/>
<path d="M306 245.4h43M349 248.4h70.1M359.1 248.4v12.9M404.6 248.4v12.9M220.7 261.7h85.2M349 261.3h70.1M369.9 261.3v5.4M394.6 261.3v5.4"/>
</g>
<path d="M108 3.2v9.5M215.9 3.2v9.5M323.8 3.2v9.5M3.1 139.7h9.6M419.1 139.7h9.5M108 266.7v9.6M215.9 266.7v9.6M323.8 266.7v9.6" fill="none" stroke="#c0c0c0" stroke-width=".25"/>
<path d="M12.7 12.7h406.4v254h-406.4z" fill="none" stroke="#c0c0c0" stroke-width=".5"/>
<path d="M192.6 112.5v23.8M95.7 136.3v-23.8" fill="none" stroke="#000" stroke-width=".2" stroke-dasharray="1.3 .6" stroke-dashoffset=".2"/>
<path d="M123.2 86.2h42" fill="none" stroke="#000" stroke-width=".2" stroke-dasharray="1.3 .6" stroke-dashoffset=".6"/>
<path d="M64.7 112.5h31M95.7 112.5l2.1 1.2M192.6 112.5l-2 1.2M223.7 112.5h-31.1M64.7 136.3h31M95.7 136.3l2.1-1.1M192.6 136.3l-2-1.1M223.7 136.3h-31.1" fill="none" stroke="#000" stroke-width=".2" stroke-dasharray="1.3 .6" stroke-dashoffset=".4"/>
<path d="M123.2 56.4v29.8M165.2 56.4v29.8" fill="none" stroke="#000" stroke-width=".2" stroke-dasharray="1.3 .6"/>
<path d="M123.2 86.2l1.6 2.9M165.2 86.2l-1.7 2.9" fill="none" stroke="#000" stroke-width=".2" stroke-dasharray="1.3 .6" stroke-dashoffset="-.1"/>
<g fill="#000">
<path d="M223.6 55.8l.4 3.3h-.9zM223.1 82.9h.9l-.4 3.4z"/>
<path d="M124.2 69.2l.9 .5-1.9 2.7zM144.1 92.6l-1.1 3.1-.9-.5zM129.8 192.4l2.8-1.8-2.2 2.5zM81.1 190.4l3.1-1.3-2.6 2.1zM181.3 52.5l.9 .2-1.4 3.1zM38.3 208.6l1.6 3.1 1.6-3.1zM208.2 31.9l1.6 3.2 1.6-3.2zM191.7 190.6l1.6 3.2 1.6-3.2zM134.2 161.8l3.2 1.6v-3.2z"/>
<path d="M343.4 94.8l6.3-1v2zM343.4 150.8l6.3-1v2.1z"/>
<path d="M38.9 185.8h1l-.5 3.3zM39.4 55.8l.5 3.3h-1zM260.9 55.8l.5 3.3h-1zM260.4 95.7h1l-.5 3.3zM123.8 204.9l3.3 .5-3.3 .5zM161.2 205.4l3.3-.5v1zM137.4 161.8l3.3-.5v1zM147.6 161.3l3.3 .5-3.3 .5z"/>
<path d="M228.2 185.8h1.1l-.6 3.3zM228.7 190.6l.6 3.4h-1.1z"/>
</g>
<text font-size="8.5" x="351.3" y="259">B</text>
<g font-size="8.1">
<text x="51.7" y="9.3">4</text>
<text x="159.7" y="9.3">3</text>
<text x="267.6" y="9.3">2</text>
<text x="375.6" y="9.3">1</text>
<text x="4" y="76">B</text>
<text x="423.1" y="76">B</text>
<text x="3.3" y="215.7">A</text>
<text x="422.4" y="215.7">A</text>
<text x="51.7" y="276">4</text>
<text x="159.7" y="276">3</text>
<text x="267.6" y="276">2</text>
<text x="375.6" y="276">1</text>
</g>
<g font-size="5.6">
<text x="127.9" y="240.1">SECTION A-A</text>
<text x="130.6" y="246.8">SCALE 3 : 1</text>
</g>
<g font-size="4.2">
<text x="206" y="23.9">0.010</text>
<text x="219.1" y="23.9">B</text>
<text x="86.5" y="29.8">M14 X 1.25 - 6H</text>
<text x="66.3" y="33.9">SPARK PLUG THREAD, PER ISO28741</text>
<text x="206" y="30.3">0.002</text>
<text x="94.2" y="39.9">0.0025</text>
<text x="109.7" y="39.9">D</text>
<text x="115.4" y="39.9">C</text>
<text x="208.3" y="41.1">D</text>
<text x="168.4" y="50.1">16</text>
<text x="193.4" y="72">0.400 MIN FULL THREAD DEPTH</text>
<text x="255.6" y="81.4">0.567</text>
<text x="339.4" y="95.4">A</text>
<text x="138" y="118">THROUGH</text>
<text x="27.7" y="124.1">1.750±0.010</text>
<text x="138" y="122.1">HOLE</text>
<text x="339.4" y="151.5">A</text>
<text x="125.3" y="163.3">C</text>
<text x="161.9" y="163.7">0.176</text>
<text x="96.6" y="183.4">16</text>
<text x="236.3" y="198">0.020 MAX TO ESTABLISH DATUM</text>
<text x="38.6" y="207">0.002</text>
<text x="133.9" y="206.9">0.448±0.005</text>
<text x="191.7" y="209.8">A</text>
<text x="62.7" y="212.7">LEAVE ORIGINAL</text>
<text x="139.4" y="212.4">0.010</text>
<text x="159.4" y="212.7">B</text>
<text x="164.4" y="212.7">C</text>
<text x="180" y="215.7">ORIGINAL</text>
<text x="38.7" y="221.8">B</text>
<text x="70.4" y="216.9">SURFACE</text>
<text x="180.9" y="219.9">SURFACE</text>
</g>
<text font-size="3.8" x="21.6" y="276.3">SOLIDWORKS Educational Product. For Instructional Use Only.</text>
<g font-size="3.4">
<text x="151.3" y="212.4">M</text>
<text x="350.2" y="229.5">TITLE:</text>
<text x="351.1" y="251.6">SIZE</text>
<text x="359.9" y="251.6">DWG. NO.</text>
<text x="408.9" y="251.7">REV</text>
<text x="351.2" y="265.2">SCALE: 1:1</text>
<text x="370.1" y="265.3">WEIGHT:</text>
<text x="396.9" y="265.2">SHEET 2 OF 5</text>
</g>
<text font-size="2.4" x="272.2" y="219.7">UNLESS OTHERWISE SPECIFIED:</text>
<g font-size="2.2">
<text x="327.8" y="220.1">NAME</text>
<text x="340.3" y="220.2">DATE</text>
<text x="271.9" y="225.3">DIMENSIONS ARE IN INCHES</text>
<text x="271.9" y="227.9">TOLERANCES:</text>
<text x="307.2" y="224.9">DRAWN</text>
<text x="271.9" y="230.6">FRACTIONAL</text>
<text x="271.9" y="233.2">ANGULAR: MACH</text>
<text x="294.9" y="233.2">BEND</text>
<text x="307.3" y="229.8">CHECKED</text>
<text x="271.9" y="235.9">TWO PLACE DECIMAL</text>
<text x="271.9" y="238.5">THREE PLACE DECIMAL</text>
<text x="307.2" y="234.5">ENG APPR.</text>
<text x="307.3" y="239.2">MFG APPR.</text>
<text x="307.3" y="243.9">Q.A.</text>
<text x="307.3" y="248.1">COMMENTS:</text>
</g>
<g font-size="2.1">
<text x="227.9" y="259.2">NEXT ASSY</text>
<text x="253.3" y="259.2">USED ON</text>
<text x="239.3" y="265">APPLICATION</text>
<text x="275.5" y="265.1">DO NOT SCALE DRAWING</text>
</g>
<g font-size="2">
<text x="271.6" y="244.1">INTERPRET GEOMETRIC</text>
<text x="180.2" y="250">THE INFORMATION CONTAINED IN THIS</text>
<text x="183.9" y="246.4">PROPRIETARY AND CONFIDENTIAL</text>
<text x="271.5" y="250.2">MATERIAL</text>
<text x="271.6" y="246.6">TOLERANCING PER:</text>
<text x="180.2" y="252.5">DRAWING IS THE SOLE PROPERTY OF</text>
<text x="180.2" y="255.1">&lt;INSERT COMPANY NAME HERE&gt;. ANY</text>
<text x="180.2" y="257.6">REPRODUCTION IN PART OR AS A WHOLE</text>
<text x="271.5" y="257">FINISH</text>
<text x="180.2" y="260.1">WITHOUT THE WRITTEN PERMISSION OF</text>
<text x="180.2" y="262.6">&lt;INSERT COMPANY NAME HERE&gt; IS</text>
<text x="180.2" y="265.2">PROHIBITED.</text>
</g>
</svg>
